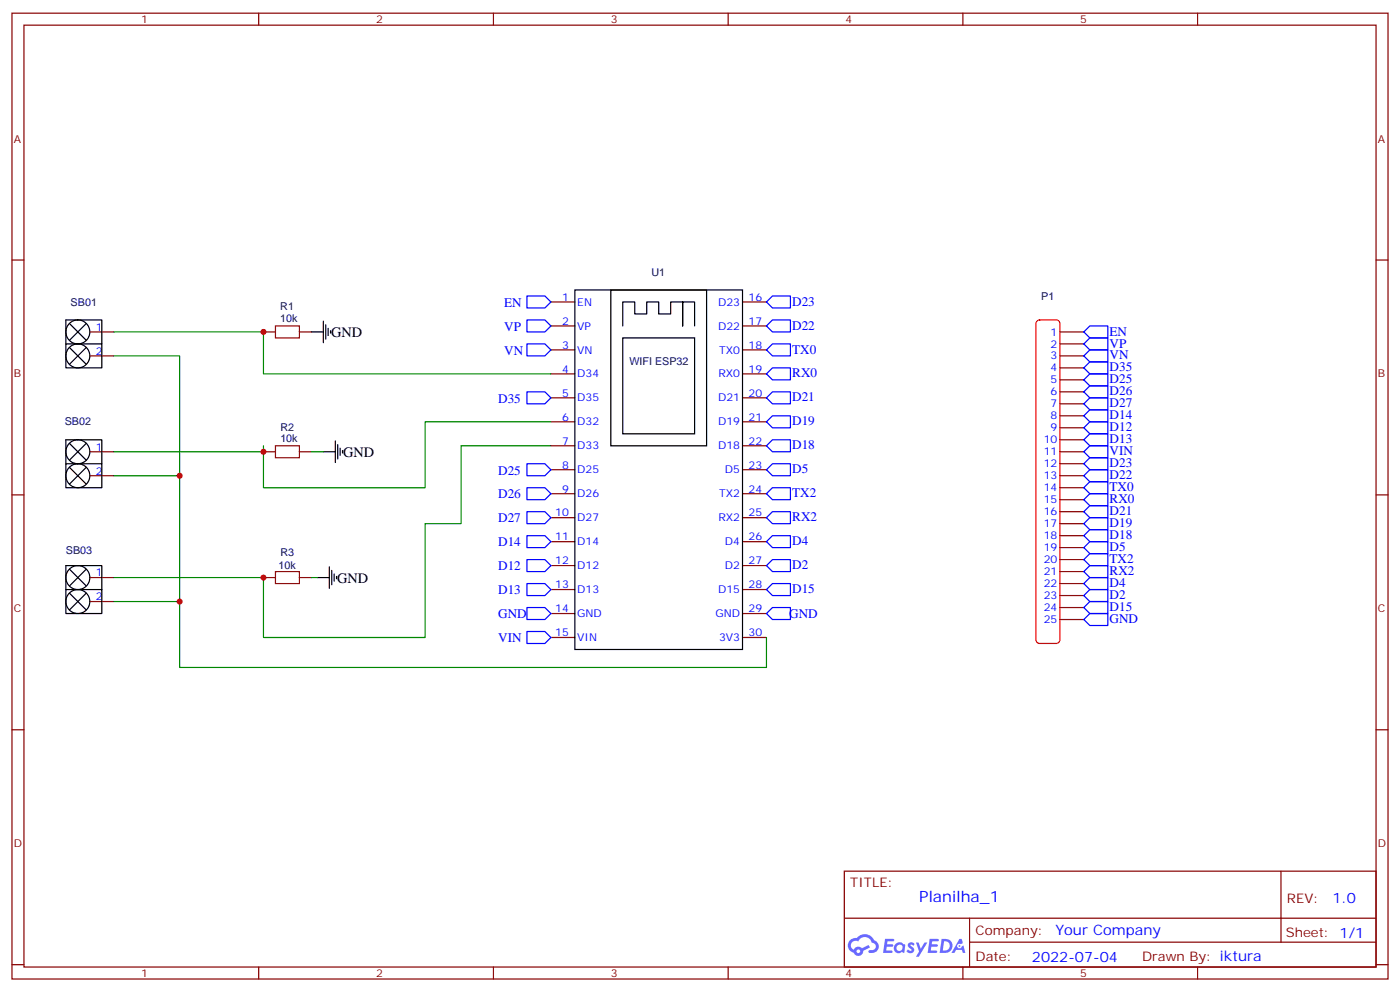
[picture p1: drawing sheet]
<svg xmlns="http://www.w3.org/2000/svg" width="412mm" height="292mm" viewBox="0 0 412 292" stroke-linecap="round" stroke-linejoin="round" font-family="sans-serif">
<g fill="none" stroke="#870000" stroke-width=".35">
<path d="M3.5 3.9h405.4v284.3h-405.4zM7.1 7.4h398.2v277.3h-398.2zM76.2 3.9v3.5M145.3 3.9v3.5M214.5 3.9v3.5M283.6 3.9v3.5M352.8 3.9v3.5M3.5 76.6h3.6M405.3 76.6h3.6M3.5 145.7h3.6M405.3 145.7h3.6M3.5 214.8h3.6"/>
<path d="M405.3 214.8h3.6M248.7 256.5h156.6v28.2h-156.6zM377.3 256.5v20.9M248.7 270.3h156.5M285.6 277.4h119.6M285.6 270.3v14.1M3.5 284h3.6M76.2 284.7v3.5M145.3 284.7v3.5M214.5 284.7v3.5M283.6 284.7v3.5M352.8 284.7v3.5"/>
<path d="M405.3 284h3.6"/>
</g>
<g fill="#5487ff">
<path d="M267.7 277.6a1.22 1.22 0 0 1 1.7 .3l-.4 .6a.47 .47 0 0 0-.3-.4 .47 .47 0 0 0-.5 .2l.1 .2a1.14 1.14 0 0 1 .8 1.8 1.14 1.14 0 0 1-1.9-.1l-.2-.1 .5-.6 .7 .4a.29 .29 0 0 0 .3-.2 .29 .29 0 0 0-.2-.3 1.04 1.04 0 0 1-.6-1.8z"/>
<path d="M260.7 276.4h2.4l.3 .2-.2 .5h-1.8l-.1 .9h1.5l.3 .4-.3 .3h-1.6l-.2 1.1 1.7 .1 .2 .3-.2 .3-2.6 .1z"/>
<path d="M273.8 276.4h2.4l.3 .2-.1 .5h-1.8l-.2 .9h1.6l.3 .4-.4 .3h-1.6l-.1 1.1 1.7 .1 .2 .3-.2 .3h-2.6z"/>
<path d="M282.6 276.4h.7l.3 1.3-.6 .3a.69 .69 0 0 0-1 .2 .69 .69 0 0 0 .4 1 .69 .69 0 0 0 .9-.6l.5-.3 .6 2.2h-.8l-.2-.8h-1.8l-.5 .8h-.8z"/>
<path d="M269.8 277.5h.8l.6 1.8 1.1-1.8h.9l-2.6 4.2h-.8l.9-1.6z"/>
<path d="M277.4 276.4l-.6 4.2h1.3a2.11 2.11 0 0 0 2.5-2.2 2.11 2.11 0 0 0-2.5-2zM278.1 277.1a1.39 1.39 0 0 1 1.7 1.5 1.39 1.39 0 0 1-1.8 1.2h-.3z"/>
<path d="M263.7 278a1.54 1.54 0 0 0-.1 2.2 1.54 1.54 0 0 0 2.2 .1l.6 .3 .3-2.3-.2-.3h-.4a1.49 1.49 0 0 0-2.4 0zM264 279a.94 .94 0 0 1 1.8 0 .94 .94 0 0 1-1.8 0z"/>
<path d="M250.4 276.8a2.18 2.18 0 0 0 1.1 3.7 1.44 1.44 0 0 0 1.6 .9 1.44 1.44 0 0 0 1.2-1.5l2-1-.5-.7-1.9 1a1.47 1.47 0 0 0-2.4 .4 1.39 1.39 0 0 1-.7-1.9 1.39 1.39 0 0 1 2-.5 2.12 2.12 0 0 1 2.2-1.3 2.12 2.12 0 0 1 1.9 1.7 1.14 1.14 0 0 1 1.1 1.4 1.14 1.14 0 0 1-1.7 .7 .43 .43 0 0 0-.5 .4 .43 .43 0 0 0 .4 .5 1.98 1.98 0 0 0 2.5-1.3 1.98 1.98 0 0 0-1.2-2.5 3.1 3.1 0 0 0-5.3-.7l-.9 .1zM252.3 280.1a.55 .55 0 0 1 1.1 0 .55 .55 0 0 1-1.1 0z"/>
<circle cx="282.6" cy="278.5" r=".26"/>
</g>
<path d="M81.1 96h7.1v3.5h-7.1zM81.1 131.2h7.1v3.6h-7.1zM81.1 168.3h7.1v3.5h-7.1z" fill="none" stroke="#a10000" stroke-width=".35"/>
<g fill="none" stroke="#870000" stroke-width=".35">
<path d="M26.5 97.7h7M77.6 97.7h3.5M88.2 97.7h3.5M162.3 88.9h7M162.3 96h7M218.7 88.9h7.1M218.7 96h7.1M312.2 97.7h7.1M26.5 104.8h7M162.3 103h7M162.3 110.1h7M162.3 117.1h7"/>
<path d="M218.7 103h7.1M218.7 110.1h7.1M218.7 117.1h7.1M312.2 104.8h7.1M312.2 108.3h7.1M312.2 111.8h7.1M312.2 115.4h7.1M312.2 118.9h7.1M312.2 101.2h7.1M26.5 133h7M77.6 133h3.5M88.2 133h3.5"/>
<path d="M162.3 124.2h7M162.3 131.2h7M162.3 138.3h7M218.7 124.2h7.1M218.7 131.2h7.1M218.7 138.3h7.1M312.2 133h7.1M312.2 122.4h7.1M312.2 125.9h7.1M312.2 129.5h7.1M312.2 136.5h7.1M26.5 140.1h7"/>
<path d="M162.3 145.3h7M162.3 152.4h7M162.3 159.5h7M218.7 145.3h7.1M218.7 152.4h7.1M218.7 159.5h7.1M312.2 140.1h7.1M312.2 143.6h7.1M312.2 147.1h7.1M312.2 150.6h7.1M312.2 154.2h7.1M312.2 157.7h7.1"/>
<path d="M26.5 170h7M26.5 177.1h7M77.6 170h3.5M88.2 170h3.5M162.3 166.5h7M162.3 173.6h7M218.7 166.5h7.1M218.7 173.6h7.1M312.2 161.2h7.1M312.2 164.7h7.1M312.2 168.3h7.1M312.2 171.8h7.1"/>
<path d="M312.2 175.3h7.1M312.2 178.9h7.1M162.3 180.6h7M162.3 187.7h7M218.7 180.6h7.1M218.7 187.7h7.1M312.2 182.4h7.1"/>
</g>
<g fill="none" stroke="#000" stroke-width=".35">
<path d="M20.5 95.2l4.9 5M25.4 95.2l-4.9 5M91.7 97.7h3.5M95.2 94.5v6.4M96 95.6v4.2M96.7 96.7v2.1M97.4 97.4v.7M169.3 85.4h49.4v105.8h-49.4zM179.9 85.4h28.2v45.8h-28.2zM183.4 99.5h21.2v28.2h-21.2zM183.4 96v-7.1h3.6v3.5h3.5v-3.5h3.5v3.5h3.6v-3.5h3.5v7.1v-7.1h3.5v7.1M19.4 101.2v-7h10.6v7h-10.6v7.1h10.6v-7.1"/>
<path d="M20.5 102.3l4.9 4.9M25.4 102.3l-4.9 4.9M19.4 136.5v-7h10.6v7h-10.6v7.1h10.6v-7.1M20.5 130.5l4.9 5M20.5 137.6l4.9 4.9M25.4 130.5l-4.9 5M25.4 137.6l-4.9 4.9M95.2 133h3.6M98.8 129.8v6.4M99.5 130.9v4.2M100.2 131.9v2.2M100.9 132.6v.7"/>
<path d="M19.4 173.6v-7.1h10.6v7.1h-10.6v7h10.6v-7M20.5 167.6l4.9 4.9M20.5 174.6l4.9 5M25.4 167.6l-4.9 4.9M25.4 174.6l-4.9 5M93.5 170h3.5M97 166.9v6.3M97.7 167.9v4.3M98.4 169v2.1M99.1 169.7v.7"/>
<circle cx="22.9" cy="97.7" r="3.5"/>
<circle cx="22.9" cy="104.8" r="3.5"/>
<circle cx="22.9" cy="133" r="3.5"/>
<circle cx="22.9" cy="140.1" r="3.5"/>
<circle cx="22.9" cy="177.1" r="3.5"/>
<circle cx="22.9" cy="170" r="3.5"/>
</g>
<path d="M33.5 97.7h44.1v12.4h84.7M33.5 104.8h19.4v35.3M77.6 131.2v1.8h-44.1M91.7 133h3.5M162.3 131.2h-26.5v23h-10.6v33.5h-47.6v-17.7h-44.1M162.3 124.2h-37.1v19.4h-47.6v-10.6M33.5 140.1h19.4v37M33.5 177.1h19.4v19.4h172.9v-8.8M91.7 170h1.8" fill="none" stroke="#008700" stroke-width=".35"/>
<g fill="none" stroke="#00f" stroke-width=".35">
<path d="M155.2 87.1h5.3l1.8 1.8-1.8 1.8h-5.3zM155.2 94.2h5.3l1.8 1.8-1.8 1.7h-5.3zM225.8 96l1.7-1.8h5.3v3.5h-5.3zM225.8 88.9l1.7-1.8h5.3v3.6h-5.3zM319.3 97.7l1.7-1.7h5.3v3.5h-5.3zM155.2 101.2h5.3l1.8 1.8-1.8 1.8h-5.3zM155.2 115.4h5.3l1.8 1.7-1.8 1.8h-5.3zM225.8 117.1l1.7-1.7h5.3v3.5h-5.3zM225.8 110.1l1.7-1.8h5.3v3.5h-5.3zM225.8 103l1.7-1.8h5.3v3.6h-5.3zM319.3 101.2l1.7-1.7h5.3v3.5h-5.3zM319.3 104.8l1.7-1.8h5.3v3.5h-5.3z"/>
<path d="M319.3 108.3l1.7-1.8h5.3v3.6h-5.3zM319.3 111.8l1.7-1.7h5.3v3.5h-5.3zM319.3 115.4l1.7-1.8h5.3v3.5h-5.3zM319.3 118.9l1.7-1.8h5.3v3.6h-5.3zM155.2 136.5h5.3l1.8 1.8-1.8 1.8h-5.3zM225.8 138.3l1.7-1.8h5.3v3.6h-5.3zM225.8 131.2l1.7-1.7h5.3v3.5h-5.3zM225.8 124.2l1.7-1.8h5.3v3.5h-5.3zM319.3 122.4l1.7-1.7h5.3v3.5h-5.3zM319.3 125.9l1.7-1.7h5.3v3.5h-5.3zM319.3 129.5l1.7-1.8h5.3v3.5h-5.3zM319.3 133l1.7-1.8h5.3v3.6h-5.3z"/>
<path d="M319.3 136.5l1.7-1.7h5.3v3.5h-5.3zM155.2 143.6h5.3l1.8 1.7-1.8 1.8h-5.3zM155.2 150.6h5.3l1.8 1.8-1.8 1.8h-5.3zM155.2 157.7h5.3l1.8 1.8-1.8 1.7h-5.3zM225.8 159.5l1.7-1.8h5.3v3.5h-5.3zM225.8 152.4l1.7-1.8h5.3v3.6h-5.3zM225.8 145.3l1.7-1.7h5.3v3.5h-5.3zM319.3 140.1l1.7-1.8h5.3v3.5h-5.3zM319.3 143.6l1.7-1.8h5.3v3.5h-5.3zM319.3 147.1l1.7-1.8h5.3v3.6h-5.3zM319.3 150.6l1.7-1.7h5.3v3.5h-5.3zM319.3 154.2l1.7-1.8h5.3v3.5h-5.3z"/>
<path d="M319.3 157.7l1.7-1.8h5.3v3.6h-5.3zM155.2 164.7h5.3l1.8 1.8-1.8 1.8h-5.3zM155.2 171.8h5.3l1.8 1.8-1.8 1.7h-5.3zM155.2 178.9h5.3l1.8 1.7-1.8 1.8h-5.3zM225.8 173.6l1.7-1.8h5.3v3.5h-5.3zM225.8 166.5l1.7-1.8h5.3v3.6h-5.3zM319.3 161.2l1.7-1.7h5.3v3.5h-5.3zM319.3 164.7l1.7-1.7h5.3v3.5h-5.3zM319.3 168.3l1.7-1.8h5.3v3.5h-5.3zM319.3 171.8l1.7-1.8h5.3v3.6h-5.3zM319.3 175.3l1.7-1.7h5.3v3.5h-5.3zM319.3 178.9l1.7-1.8h5.3v3.5h-5.3z"/>
<path d="M155.2 185.9h5.3l1.8 1.8-1.8 1.7h-5.3zM225.8 180.6l1.7-1.7h5.3v3.5h-5.3zM319.3 182.4l1.7-1.8h5.3v3.5h-5.3z"/>
</g>
<path d="M305.4 94.6l.8-.4h4.9l.9 .4 .2 .6v93.2l-.2 .6-.9 .4h-4.9l-.6-.2-.4-.8v-93.2z" fill="none" stroke="#f00" stroke-width=".35"/>
<g fill="#c00">
<circle cx="77.6" cy="97.7" r=".88"/>
<circle cx="77.6" cy="133" r=".88"/>
<circle cx="77.6" cy="170" r=".88"/>
<circle cx="52.9" cy="177.1" r=".88"/>
<circle cx="52.9" cy="140.1" r=".88"/>
</g>
<text font-size="4.6" fill="#00f" x="270.8" y="265.5">Planilha_1</text>
<g font-size="4.2">
<text x="97.5" y="99.3">GND</text>
<text x="101.1" y="134.6">GND</text>
<text x="99.3" y="171.6">GND</text>
</g>
<g font-size="4.2" fill="#00f">
<text x="392.5" y="265.7">1.0</text>
<text x="310.9" y="275.3">Your Company</text>
<text x="304" y="283.1">2022-07-04</text>
</g>
<g font-size="3.9" fill="#00f">
<text x="233.4" y="90">D23</text>
<text x="148.5" y="90.3">EN</text>
<text x="148.5" y="97.4">VP</text>
<text x="233.4" y="97">D22</text>
<text x="326.8" y="98.8">EN</text>
<text x="148.5" y="104.4">VN</text>
<text x="233.4" y="104.1">TX0</text>
<text x="326.8" y="102.3">VP</text>
<text x="326.8" y="105.8">VN</text>
<text x="233.4" y="111.1">RX0</text>
<text x="326.8" y="109.4">D35</text>
<text x="326.8" y="112.9">D25</text>
<text x="146.8" y="118.5">D35</text>
<text x="233.4" y="118.2">D21</text>
<text x="326.8" y="116.4">D26</text>
<text x="326.8" y="119.9">D27</text>
<text x="233.4" y="125.2">D19</text>
<text x="326.8" y="123.5">D14</text>
<text x="326.8" y="127">D12</text>
<text x="326.8" y="130.5">D13</text>
<text x="233.4" y="132.3">D18</text>
<text x="326.8" y="134.1">VIN</text>
<text x="326.8" y="137.6">D23</text>
<text x="146.8" y="139.7">D25</text>
<text x="233.4" y="139.3">D5</text>
<text x="326.8" y="141.1">D22</text>
<text x="146.8" y="146.8">D26</text>
<text x="233.4" y="146.4">TX2</text>
<text x="326.8" y="144.6">TX0</text>
<text x="326.8" y="148.2">RX0</text>
<text x="146.8" y="153.8">D27</text>
<text x="233.4" y="153.5">RX2</text>
<text x="326.8" y="151.7">D21</text>
<text x="326.8" y="155.2">D19</text>
<text x="146.8" y="160.9">D14</text>
<text x="233.4" y="160.5">D4</text>
<text x="326.8" y="158.8">D18</text>
<text x="146.8" y="167.9">D12</text>
<text x="233.4" y="167.6">D2</text>
<text x="326.8" y="162.3">D5</text>
<text x="326.8" y="165.8">TX2</text>
<text x="326.8" y="169.3">RX2</text>
<text x="326.8" y="172.9">D4</text>
<text x="146.8" y="175">D13</text>
<text x="233.4" y="174.6">D15</text>
<text x="326.8" y="176.4">D2</text>
<text x="326.8" y="179.9">D15</text>
<text x="146.8" y="182">GND</text>
<text x="232.5" y="182">GND</text>
<text x="326.8" y="183.4">GND</text>
<text x="146.8" y="189.1">VIN</text>
</g>
<g font-size="3.9" fill="#800">
<text x="250.5" y="261.1">TITLE:</text>
<text x="379.1" y="265.7">REV:</text>
<text x="287.4" y="275.3">Company:</text>
<text x="378.7" y="275.9">Sheet: 1/1</text>
<text x="287.4" y="282.9">Date:</text>
<text x="336.4" y="283">Drawn By: iktura</text>
</g>
<g font-size="3.2" fill="#800">
<text x="41.6" y="6.9">1</text>
<text x="110.8" y="6.9">2</text>
<text x="179.9" y="6.9">3</text>
<text x="249.1" y="6.9">4</text>
<text x="318.2" y="6.9">5</text>
<text x="4.1" y="42">A</text>
<text x="405.9" y="42">A</text>
<text x="4.1" y="111.1">B</text>
<text x="405.9" y="111.1">B</text>
<text x="4.1" y="180.3">C</text>
<text x="405.9" y="180.3">C</text>
<text x="4.1" y="249.4">D</text>
<text x="405.9" y="249.4">D</text>
<text x="41.6" y="287.7">1</text>
<text x="110.8" y="287.7">2</text>
<text x="179.9" y="287.7">3</text>
<text x="249.1" y="287.7">4</text>
<text x="318.2" y="287.7">5</text>
</g>
<g font-size="3.2" fill="#000080">
<text x="191.9" y="81.2">U1</text>
<text x="20.8" y="90">SB01</text>
<text x="306.7" y="88.2">P1</text>
<text x="82.5" y="94.9">10k</text>
<text x="82.5" y="91.4">R1</text>
<text x="185.4" y="107.6">WIFI ESP32</text>
<text x="19" y="125.2">SB02</text>
<text x="82.6" y="130.2">10k</text>
<text x="82.6" y="126.8">R2</text>
<text x="19.4" y="163">SB03</text>
<text x="82" y="167.6">10k</text>
<text x="82.6" y="163.8">R3</text>
</g>
<g font-size="3.2" fill="#00f">
<text x="165.6" y="88.5">1</text>
<text x="170" y="90">EN</text>
<text x="211.5" y="90">D23</text>
<text x="220.5" y="88.5">16</text>
<text x="165.6" y="95.6">2</text>
<text x="220.5" y="95.6">17</text>
<text x="28.2" y="97.4">1</text>
<text x="170" y="97">VP</text>
<text x="211.5" y="97">D22</text>
<text x="309.5" y="98.8">1</text>
<text x="28.2" y="104.4">2</text>
<text x="165.6" y="102.7">3</text>
<text x="170" y="104.1">VN</text>
<text x="211.9" y="104.1">TX0</text>
<text x="220.5" y="102.7">18</text>
<text x="309.5" y="105.8">3</text>
<text x="309.5" y="102.3">2</text>
<text x="165.6" y="109.7">4</text>
<text x="170" y="111.1">D34</text>
<text x="211.6" y="111.1">RX0</text>
<text x="220.5" y="109.7">19</text>
<text x="309.5" y="109.4">4</text>
<text x="309.5" y="112.9">5</text>
<text x="165.6" y="116.8">5</text>
<text x="170" y="118.2">D35</text>
<text x="211.5" y="118.2">D21</text>
<text x="220.5" y="116.8">20</text>
<text x="309.5" y="116.4">6</text>
<text x="309.5" y="119.9">7</text>
<text x="165.6" y="123.8">6</text>
<text x="170" y="125.2">D32</text>
<text x="211.5" y="125.2">D19</text>
<text x="220.5" y="123.8">21</text>
<text x="309.5" y="123.5">8</text>
<text x="165.6" y="130.9">7</text>
<text x="220.5" y="130.9">22</text>
<text x="307.5" y="130.5">10</text>
<text x="309.5" y="127">9</text>
<text x="28.2" y="132.6">1</text>
<text x="165.6" y="137.9">8</text>
<text x="170" y="132.3">D33</text>
<text x="211.5" y="132.3">D18</text>
<text x="220.5" y="137.9">23</text>
<text x="307.5" y="134.1">11</text>
<text x="307.5" y="137.6">12</text>
<text x="28.2" y="139.7">2</text>
<text x="170" y="139.3">D25</text>
<text x="213.6" y="139.3">D5</text>
<text x="307.5" y="141.1">13</text>
<text x="165.6" y="145">9</text>
<text x="170" y="146.4">D26</text>
<text x="211.9" y="146.4">TX2</text>
<text x="220.5" y="145">24</text>
<text x="307.5" y="144.6">14</text>
<text x="307.5" y="148.2">15</text>
<text x="163.5" y="152">10</text>
<text x="170" y="153.5">D27</text>
<text x="211.6" y="153.5">RX2</text>
<text x="220.5" y="152">25</text>
<text x="307.5" y="151.7">16</text>
<text x="307.5" y="155.2">17</text>
<text x="163.5" y="159.1">11</text>
<text x="170" y="160.5">D14</text>
<text x="213.6" y="160.5">D4</text>
<text x="220.5" y="159.1">26</text>
<text x="307.5" y="158.8">18</text>
<text x="163.5" y="166.2">12</text>
<text x="170" y="167.6">D12</text>
<text x="213.6" y="167.6">D2</text>
<text x="220.5" y="166.2">27</text>
<text x="307.5" y="162.3">19</text>
<text x="307.5" y="165.8">20</text>
<text x="28.2" y="169.7">1</text>
<text x="163.5" y="173.2">13</text>
<text x="220.5" y="173.2">28</text>
<text x="307.5" y="169.3">21</text>
<text x="307.5" y="172.9">22</text>
<text x="28.2" y="176.7">2</text>
<text x="170" y="174.6">D13</text>
<text x="211.5" y="174.6">D15</text>
<text x="307.5" y="176.4">23</text>
<text x="307.5" y="179.9">24</text>
<text x="163.5" y="180.3">14</text>
<text x="170" y="181.7">GND</text>
<text x="210.7" y="181.7">GND</text>
<text x="220.5" y="180.3">29</text>
<text x="307.5" y="183.4">25</text>
<text x="163.5" y="187.3">15</text>
<text x="170" y="188.7">VIN</text>
<text x="211.8" y="188.7">3V3</text>
<text x="220.5" y="187.3">30</text>
</g>
</svg>
